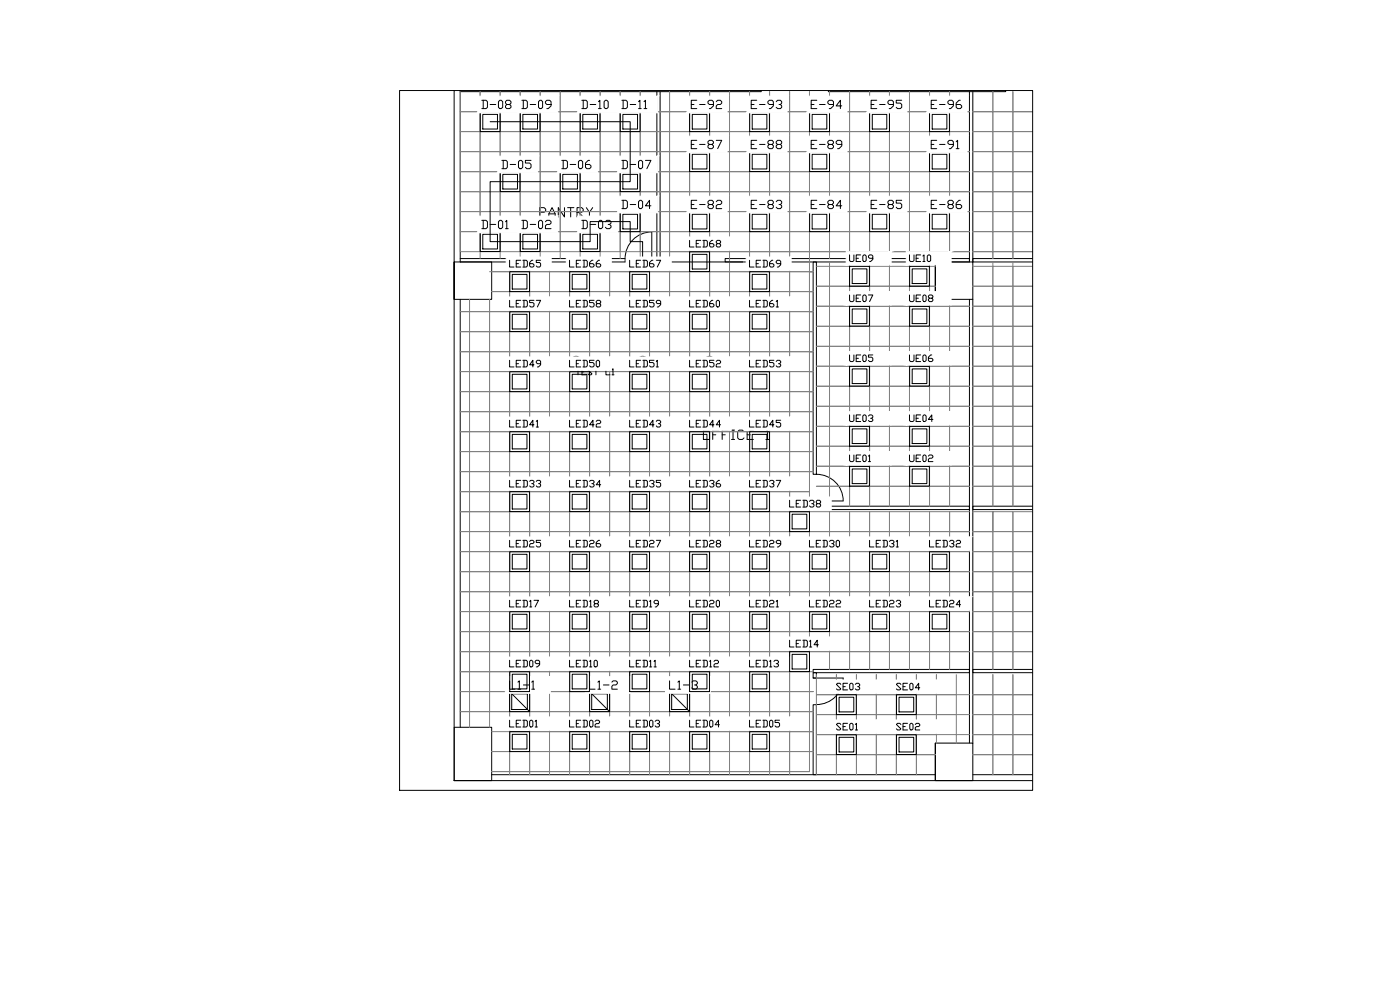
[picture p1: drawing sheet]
<svg xmlns="http://www.w3.org/2000/svg" width="420mm" height="297mm" viewBox="0 0 420 297" stroke-linecap="round" stroke-linejoin="round" font-family="sans-serif">
<!-- layer: ARCH -->
<g fill="none" stroke="#000" stroke-width=".3">
<path d="M136.3 27.2v207M138.1 27.2v51.4h49.5M138.1 27.5h90.3M197.1 27.5v50.1M198.1 27.5v51.1M290.9 27.5v51.1M292 27.5v51.1M301.8 27.2v.3h-53.2M136.3 78.6v11.2h11.3v-11.2h-11.3v11.2M138.1 77.6h49.5a8 8 0 0 1 8-8v9M217.6 77.6h73.3v1h-73.3zM244 78.6h1v63.7h-1z"/>
<path d="M280.7 78.6v11.2h11.3v-11.2h-11.3v11.2M309.9 77.6h-17.9v1h17.9M138.1 89.8v128.4M290.9 89.8v133.2M292 89.8v133.2M244 151.9h46.9v1h-46.9zM245 142.3a8 8 0 0 1 8.1 8M309.9 151.9h-17.9v1h17.9M136.3 218.2h11.3v16h-11.3zM244 211.4h1v21h-1zM244 201.8h1v1.6h-1zM244 200.9h46.9v.9h-46.9z"/>
<path d="M244 203.4h9M253.1 203.4a8 8 0 0 1-8.1 8M309.9 200.9h-17.9v.9h17.9M136.3 234.2h173.6M147.6 232.4h133.1M280.7 223v11.2h11.3v-11.2h-11.3v11.2M292 232.4h17.9"/>
</g>
<!-- layer: Ceiling Grid -->
<g fill="none" stroke="#808080" stroke-width=".3">
<path d="M138.1 27.5v6h6v-6M138.1 33.5h6v6h-6zM138.1 39.5h6v6h-6zM144.1 33.5h6v6h-6zM144.1 39.5h6v6h-6zM150.1 33.5h6v6h-6zM150.1 39.5h6v6h-6zM156.1 33.5h6v6h-6zM156.1 39.5h6v6h-6zM162.1 33.5h6v6h-6zM162.1 39.5h6v6h-6zM168.1 27.5v6h6v-6"/>
<path d="M168.1 33.5h6v6h-6zM168.1 39.5h6v6h-6zM174.1 33.5h6v6h-6zM174.1 39.5h6v6h-6zM180.1 33.5h6v6h-6zM180.1 39.5h6v6h-6zM186.1 33.5h6v6h-6zM186.1 39.5h6v6h-6zM192.1 27.5v6h6h-6v6h6h-6v6h6h-6v6h6h-6v6h6h-6v6h6h-6v6h6h-6v6h8.8v-6h-2.8h2.8v-6M200.9 27.5v6h6.1v-6M200.9 33.5h6.1v6h-6.1zM200.9 39.5h6.1v6h-6.1z"/>
<path d="M200.9 33.5v6h-2.8h2.8v6h-2.8h2.8M207 33.5h6v6h-6zM213 33.5h5.9v6h-5.9zM218.9 27.5v6h6v-6M218.9 33.5h6v6h-6zM218.9 39.5h6v6h-6zM224.9 33.5h6.1v6h-6.1zM231 33.5h6v6h-6zM237 27.5v6h5.9v-6M237 33.5h5.9v6h-5.9zM237 39.5h5.9v6h-5.9zM242.9 33.5h6v6h-6z"/>
<path d="M248.9 33.5h6.1v6h-6.1zM255 27.5v6h6v-6M255 33.5h6v6h-6zM255 39.5h6v6h-6zM261 33.5h5.9v6h-5.9zM261 39.5h5.9v6h-5.9zM266.9 33.5h6.1v6h-6.1zM266.9 39.5h6.1v6h-6.1zM273 27.5v6h6v-6M273 33.5h6v6h-6zM273 39.5h6v6h-6zM279 33.5h6v6h-6z"/>
<path d="M285 27.5v6h5.9h-5.9v6h5.9h-5.9v6h5.9h-5.9v6h5.9h-5.9v6h5.9h-5.9v6h5.9h-5.9v6h5.9h-5.9v6h5.9h-5.9v2.1M292 33.5h6v-6v6h6v-6v6h5.9h-5.9v6h5.9h-5.9v6h5.9h-5.9v6h5.9h-5.9v6h5.9h-5.9v6h5.9h-5.9v6h5.9h-5.9v6h5.9h-5.9v2.1v-2.1h-6v2.1v-2.1h-6h6v-6h-6h6v-6h-6h6v-6h-6h6v-6h-6h6v-6h-6h6v-6h-6h6v-6zM298 33.5h6v6h-6zM298 39.5h6v6h-6zM138.1 45.5h6v6h-6zM138.1 51.5h6v6h-6zM138.1 57.5h6v6h-6zM144.1 45.5h6v6h-6zM144.1 51.5h6v6h-6zM144.1 57.5h6v6h-6zM150.1 51.5h6v6h-6zM150.1 57.5h6v6h-6z"/>
<path d="M156.1 51.5h6v6h-6zM156.1 57.5h6v6h-6zM162.1 45.5h6v6h-6zM162.1 51.5h6v6h-6zM162.1 57.5h6v6h-6zM168.1 51.5h6v6h-6zM168.1 57.5h6v6h-6zM174.1 51.5h6v6h-6zM174.1 57.5h6v6h-6zM180.1 45.5h6v6h-6zM180.1 51.5h6v6h-6zM180.1 57.5h6v6h-6z"/>
<path d="M186.1 51.5h6v6h-6zM200.9 45.5h6.1v6h-6.1zM200.9 51.5h6.1v6h-6.1zM200.9 57.5h6.1v6h-6.1zM200.9 51.5v6h-2.8h2.8M207 45.5h6v6h-6zM207 51.5h6v6h-6zM213 45.5h5.9v6h-5.9zM213 51.5h5.9v6h-5.9zM218.9 45.5h6v6h-6zM218.9 51.5h6v6h-6zM218.9 57.5h6v6h-6z"/>
<path d="M224.9 45.5h6.1v6h-6.1zM224.9 51.5h6.1v6h-6.1zM231 45.5h6v6h-6zM231 51.5h6v6h-6zM237 45.5h5.9v6h-5.9zM237 51.5h5.9v6h-5.9zM237 57.5h5.9v6h-5.9zM242.9 45.5h6v6h-6zM242.9 51.5h6v6h-6zM248.9 45.5h6.1v6h-6.1zM248.9 51.5h6.1v6h-6.1zM255 45.5h6v6h-6z"/>
<path d="M255 51.5h6v6h-6zM255 57.5h6v6h-6zM261 45.5h5.9v6h-5.9zM261 51.5h5.9v6h-5.9zM266.9 45.5h6.1v6h-6.1zM266.9 51.5h6.1v6h-6.1zM273 45.5h6v6h-6zM273 51.5h6v6h-6zM273 57.5h6v6h-6zM279 45.5h6v6h-6zM279 51.5h6v6h-6zM298 45.5h6v6h-6z"/>
<path d="M298 51.5h6v6h-6zM298 57.5h6v6h-6zM138.1 63.5h6v6h-6zM138.1 69.5h6v6h-6zM144.1 69.5h6v6h-6zM144.1 75.5v2.1M150.1 69.5h6v6h-6zM152.9 78.6v2.9h-6M156.1 69.5h6v6h-6zM162.1 69.5h6v6h-6zM164.9 78.6v2.9h6v-2.9M168.1 63.5h6v6h-6z"/>
<path d="M168.1 69.5h6v6h-6zM174.1 69.5h6v6h-6zM180.1 69.5h6v6h-6zM183 78.6v2.9h6v-2.9M186.1 63.5h6v6h-6zM186.1 69.5h6v6h-6zM200.9 63.5h6.1v6h-6.1zM200.9 69.5h6.1v6h-6.1zM200.9 75.5h6.1v6h-6.1zM207 63.5h6v6h-6zM207 75.5h6v6h-6zM213 63.5h5.9v6h-5.9z"/>
<path d="M213 75.5h5.9v6h-5.9zM218.9 63.5h6v6h-6zM218.9 69.5h6v6h-6zM218.9 75.5h6v6h-6zM224.9 63.5h6.1v6h-6.1zM224.9 69.5h6.1v6h-6.1zM231 63.5h6v6h-6zM231 69.5h6v6h-6zM237 63.5h5.9v6h-5.9zM237 69.5h5.9v6h-5.9zM237 75.5h5.9v6h-5.9zM242.9 63.5h6v6h-6z"/>
<path d="M242.9 69.5h6v6h-6zM245 79.9h3.9M248.9 63.5h6.1v6h-6.1zM248.9 69.5h6.1v6h-6.1zM248.9 79.9v6h-3.9h3.9v6h-3.9h3.9v6h-3.9h3.9v6h-3.9h3.9v6h-3.9h3.9v6h-3.9h3.9v6h-3.9h3.9v6h-3.9h3.9v6h-3.9h3.9v6h-3.9h3.9v6h-3.9M248.9 79.9h6.1v6h-6.1zM248.9 78.6v1.3M255 63.5h6v6h-6zM255 69.5h6v6h-6zM255 77.6v-2.1h-6.1v2.1v-2.1h-6v6h1.1h-1.1v6h1.1h-1.1v6h1.1h-1.1v6h1.1h-1.1v6h1.1h-1.1v6h1.1h-1.1v6h1.1h-1.1v6h1.1h-1.1v6h1.1h-1.1v6h1.1h-1.1v6h1.1h-1.1v12M255 79.9h6v6h-6zM261 63.5h5.9v6h-5.9z"/>
<path d="M261 69.5h5.9v6h-5.9zM261 79.9h5.9v6h-5.9zM266.9 63.5h6.1v6h-6.1zM266.9 69.5h6.1v6h-6.1zM266.9 77.6v-2.1h6.1v2.1M266.9 79.9h6.1v6h-6.1zM273 63.5h6v6h-6zM273 69.5h6v6h-6zM273 79.9h6v6h-6zM279 63.5h6v6h-6zM279 69.5h6v6h-6zM280.7 79.9h-1.7v6h1.7"/>
<path d="M292 79.9h6v6h-6h6v6h-6h6v6h-6h6v6h-6h6v6h-6h6v6h-6h6v6h-6h6v6h-6h6v6h-6h6v6h-6h6v6h-6h6v6v-6h6v6v-6h5.9h-5.9v-6h5.9h-5.9v-6h5.9h-5.9v-6h5.9h-5.9v-6h5.9h-5.9v-6h5.9h-5.9v-6h5.9h-5.9v-6h5.9h-5.9v-6h5.9h-5.9v-6h5.9h-5.9v-6h5.9h-5.9v-6h5.9M298 63.5h6v6h-6zM298 69.5h6v6h-6zM298 78.6v1.3h6v6h-6v-6M304 78.6v1.3M140.9 93.5h6v6h-6zM140.9 99.5h6v6h-6zM146.9 93.5h6v6h-6zM146.9 99.5h6v6h-6zM147.6 81.5h5.3v6h-5.3h5.3v6h-6v-3.7v3.7h-6v-3.7v3.7h-2.8h2.8v6h-2.8h2.8v6h-2.8h2.8v6h-2.8h2.8v6h-2.8h2.8v6h-2.8h2.8v6h-2.8h2.8v6h-2.8h2.8v6h-2.8h2.8v6h-2.8h2.8v6h-2.8h2.8v6h-2.8h2.8v6h-2.8h2.8v6h-2.8h2.8v6h-2.8h2.8v6h-2.8h2.8v6h-2.8h2.8v6h-2.8h2.8v6h-2.8h2.8v6h-2.8h2.8v6h-2.8h2.8v4.7v-4.7h6v4.7M152.9 81.5h6v6h-6zM152.9 93.5h6v6h-6z"/>
<path d="M152.9 99.5h6v6h-6zM158.9 81.5h6v6h-6zM158.9 93.5h6v6h-6zM158.9 99.5h6v6h-6zM164.9 81.5h6v6h-6zM164.9 87.5h6v6h-6zM164.9 93.5h6v6h-6zM164.9 99.5h6v6h-6zM170.9 81.5h6v6h-6zM170.9 93.5h6v6h-6zM170.9 99.5h6v6h-6zM176.9 81.5h6.1v6h-6.1z"/>
<path d="M176.9 93.5h6.1v6h-6.1zM176.9 99.5h6.1v6h-6.1zM183 81.5h6v6h-6zM183 87.5h6v6h-6zM183 93.5h6v6h-6zM183 99.5h6v6h-6zM189 81.5h5.9v6h-5.9zM189 93.5h5.9v6h-5.9zM189 99.5h5.9v6h-5.9zM194.9 81.5h6v6h-6zM194.9 93.5h6v6h-6zM194.9 99.5h6v6h-6z"/>
<path d="M200.9 81.5h6.1v6h-6.1zM200.9 87.5h6.1v6h-6.1zM200.9 93.5h6.1v6h-6.1zM200.9 99.5h6.1v6h-6.1zM207 81.5h6v6h-6zM207 93.5h6v6h-6zM207 99.5h6v6h-6zM213 81.5h5.9v6h-5.9zM213 93.5h5.9v6h-5.9zM213 99.5h5.9v6h-5.9zM218.9 81.5h6v6h-6zM218.9 87.5h6v6h-6z"/>
<path d="M218.9 93.5h6v6h-6zM218.9 99.5h6v6h-6zM224.9 81.5h6.1v6h-6.1zM224.9 93.5h6.1v6h-6.1zM224.9 99.5h6.1v6h-6.1zM231 81.5h6v6h-6zM231 93.5h6v6h-6zM231 99.5h6v6h-6zM237 81.5h5.9v6h-5.9zM237 87.5h5.9v6h-5.9zM237 93.5h5.9v6h-5.9zM237 99.5h5.9v6h-5.9z"/>
<path d="M242.9 81.5h1.1h-1.1v6h1.1h-1.1v6h1.1h-1.1v6M248.9 97.9h6.1v6h-6.1zM248.9 91.9h6.1v6h-6.1zM248.9 85.9h6.1v6h-6.1zM255 97.9h6v6h-6zM255 91.9h6v6h-6zM261 97.9h5.9v6h-5.9zM261 91.9h5.9v6h-5.9zM266.9 97.9h6.1v6h-6.1zM266.9 91.9h6.1v6h-6.1zM266.9 85.9h6.1v6h-6.1zM273 97.9h6v6h-6z"/>
<path d="M273 91.9h6v6h-6zM279 97.9h6v6h-6zM279 91.9h6v6h-6zM285 89.8v2.1h5.9h-5.9v6h5.9h-5.9v6h5.9h-5.9v6h5.9h-5.9v6h5.9h-5.9v6h5.9h-5.9v6h5.9h-5.9v6h5.9h-5.9v6h5.9h-5.9v6h5.9h-5.9v6v-6h-6v6v-6h-6v6v-6h-6.1v6v-6h-5.9v6v-6h-6v6v-6h-6.1v6M298 97.9h6v6h-6zM298 91.9h6v6h-6zM298 85.9h6v6h-6zM140.9 105.5h6v6h-6zM140.9 111.5h6v6h-6zM140.9 117.5h6v6h-6zM146.9 105.5h6v6h-6zM146.9 111.5h6v6h-6z"/>
<path d="M146.9 117.5h6v6h-6zM152.9 111.5h6v6h-6zM152.9 117.5h6v6h-6zM158.9 111.5h6v6h-6zM158.9 117.5h6v6h-6zM164.9 105.5h6v6h-6zM164.9 111.5h6v6h-6zM164.9 117.5h6v6h-6zM170.9 111.5h6v6h-6zM170.9 117.5h6v6h-6zM176.9 111.5h6.1v6h-6.1zM176.9 117.5h6.1v6h-6.1z"/>
<path d="M183 105.5h6v6h-6zM183 111.5h6v6h-6zM183 117.5h6v6h-6zM189 111.5h5.9v6h-5.9zM189 117.5h5.9v6h-5.9zM194.9 111.5h6v6h-6zM194.9 117.5h6v6h-6zM200.9 105.5h6.1v6h-6.1zM200.9 111.5h6.1v6h-6.1zM200.9 117.5h6.1v6h-6.1zM207 111.5h6v6h-6zM207 117.5h6v6h-6z"/>
<path d="M213 111.5h5.9v6h-5.9zM213 117.5h5.9v6h-5.9zM218.9 105.5h6v6h-6zM218.9 111.5h6v6h-6zM218.9 117.5h6v6h-6zM224.9 111.5h6.1v6h-6.1zM224.9 117.5h6.1v6h-6.1zM231 111.5h6v6h-6zM231 117.5h6v6h-6zM237 105.5h5.9v6h-5.9zM237 111.5h5.9v6h-5.9zM237 117.5h5.9v6h-5.9z"/>
<path d="M242.9 105.5h1.1h-1.1v6h1.1h-1.1v6h1.1h-1.1v6M248.9 115.9h6.1v6h-6.1zM248.9 109.9h6.1v6h-6.1zM248.9 103.9h6.1v6h-6.1zM255 115.9h6v6h-6zM255 109.9h6v6h-6zM261 115.9h5.9v6h-5.9zM261 109.9h5.9v6h-5.9zM266.9 115.9h6.1v6h-6.1zM266.9 109.9h6.1v6h-6.1zM266.9 103.9h6.1v6h-6.1zM273 115.9h6v6h-6z"/>
<path d="M273 109.9h6v6h-6zM279 115.9h6v6h-6zM279 109.9h6v6h-6zM298 115.9h6v6h-6zM298 109.9h6v6h-6zM298 103.9h6v6h-6zM140.9 123.5h6v6h-6zM140.9 129.5h6v6h-6zM140.9 135.5h6v6h-6zM146.9 123.5h6v6h-6zM146.9 129.5h6v6h-6zM146.9 135.5h6v6h-6z"/>
<path d="M152.9 129.5h6v6h-6zM152.9 135.5h6v6h-6zM158.9 129.5h6v6h-6zM158.9 135.5h6v6h-6zM164.9 123.5h6v6h-6zM164.9 129.5h6v6h-6zM164.9 135.5h6v6h-6zM170.9 129.5h6v6h-6zM170.9 135.5h6v6h-6zM176.9 129.5h6.1v6h-6.1zM176.9 135.5h6.1v6h-6.1zM183 123.5h6v6h-6z"/>
<path d="M183 129.5h6v6h-6zM183 135.5h6v6h-6zM189 129.5h5.9v6h-5.9zM189 135.5h5.9v6h-5.9zM194.9 129.5h6v6h-6zM194.9 135.5h6v6h-6zM200.9 123.5h6.1v6h-6.1zM200.9 129.5h6.1v6h-6.1zM200.9 135.5h6.1v6h-6.1zM207 129.5h6v6h-6zM207 135.5h6v6h-6zM213 129.5h5.9v6h-5.9z"/>
<path d="M213 135.5h5.9v6h-5.9zM218.9 123.5h6v6h-6zM218.9 129.5h6v6h-6zM218.9 135.5h6v6h-6zM224.9 129.5h6.1v6h-6.1zM224.9 135.5h6.1v6h-6.1zM231 129.5h6v6h-6zM231 135.5h6v6h-6zM237 123.5h5.9v6h-5.9zM237 129.5h5.9v6h-5.9zM237 135.5h5.9v6h-5.9zM248.9 139.9h6.1v6h-6.1z"/>
<path d="M248.9 133.9h6.1v6h-6.1zM248.9 127.9h6.1v6h-6.1zM248.9 121.9h6.1v6h-6.1zM255 139.9h6v6h-6zM255 127.9h6v6h-6zM261 139.9h5.9v6h-5.9zM261 127.9h5.9v6h-5.9zM266.9 139.9h6.1v6h-6.1zM266.9 133.9h6.1v6h-6.1zM266.9 127.9h6.1v6h-6.1zM266.9 121.9h6.1v6h-6.1zM273 139.9h6v6h-6z"/>
<path d="M273 127.9h6v6h-6zM279 139.9h6v6h-6zM279 127.9h6v6h-6zM298 139.9h6v6h-6zM298 133.9h6v6h-6zM298 127.9h6v6h-6zM298 121.9h6v6h-6zM140.9 141.5h6v6h-6zM140.9 147.5h6v6h-6zM140.9 153.5h6v6h-6zM140.9 159.5h6v6h-6zM146.9 141.5h6v6h-6z"/>
<path d="M146.9 147.5h6v6h-6zM146.9 153.5h6v6h-6zM146.9 159.5h6v6h-6zM152.9 147.5h6v6h-6zM152.9 153.5h6v6h-6zM158.9 147.5h6v6h-6zM158.9 153.5h6v6h-6zM164.9 141.5h6v6h-6zM164.9 147.5h6v6h-6zM164.9 153.5h6v6h-6zM164.9 159.5h6v6h-6zM170.9 147.5h6v6h-6z"/>
<path d="M170.9 153.5h6v6h-6zM176.9 147.5h6.1v6h-6.1zM176.9 153.5h6.1v6h-6.1zM183 141.5h6v6h-6zM183 147.5h6v6h-6zM183 153.5h6v6h-6zM183 159.5h6v6h-6zM189 147.5h5.9v6h-5.9zM189 153.5h5.9v6h-5.9zM194.9 147.5h6v6h-6zM194.9 153.5h6v6h-6zM200.9 141.5h6.1v6h-6.1z"/>
<path d="M200.9 147.5h6.1v6h-6.1zM200.9 153.5h6.1v6h-6.1zM200.9 159.5h6.1v6h-6.1zM207 147.5h6v6h-6zM207 153.5h6v6h-6zM213 147.5h5.9v6h-5.9zM213 153.5h5.9v6h-5.9zM218.9 141.5h6v6h-6zM218.9 147.5h6v6h-6zM218.9 153.5h6v6h-6zM218.9 159.5h6v6h-6zM224.9 147.5h6.1v6h-6.1z"/>
<path d="M224.9 153.5h6.1v6h-6.1zM231 147.5h6v6h-6zM231 153.5h6v6h-6zM237 141.5h5.9v6h-5.9zM237 153.5h5.9v6h-5.9zM237 159.5h5.9v6h-5.9zM242.9 153.5h6v6h-6zM248.9 153.5h6.1v6h-6.1zM255 153.5h6v6h-6zM255 159.5h6v6h-6zM261 153.5h5.9v6h-5.9zM266.9 153.5h6.1v6h-6.1z"/>
<path d="M273 153.5h6v6h-6zM273 159.5h6v6h-6zM279 153.5h6v6h-6zM285 153.5v6h5.9h-5.9v6h5.9h-5.9v6h5.9h-5.9v6h5.9h-5.9v6h5.9h-5.9v6h5.9h-5.9v6h5.9h-5.9v5.4v-5.4h-6v5.4v-5.4h-6v5.4v-5.4h-6.1v5.4v-5.4h-5.9v5.4v-5.4h-6v5.4v-5.4h-6.1v5.4v-5.4h-6v6h1.1M290.9 153.5h-5.9v6h5.9M292 153.5h6M298 153.5v6h-6h6v6h-6h6v6h-6h6v6h-6h6v6h-6h6v6h-6h6v6h-6h6v5.4v-5.4h6v5.4v-5.4h5.9h-5.9v-6h5.9h-5.9v-6h5.9h-5.9v-6h5.9h-5.9v-6h5.9h-5.9v-6h5.9h-5.9v-6h5.9h-5.9v-6h5.9M298 153.5h6v6h-6zM298 159.5h6v6h-6zM298 153.5v6h-6M140.9 165.5h6v6h-6zM140.9 171.5h6v6h-6z"/>
<path d="M140.9 177.5h6v6h-6zM146.9 165.5h6v6h-6zM146.9 171.5h6v6h-6zM146.9 177.5h6v6h-6zM152.9 165.5h6v6h-6zM152.9 171.5h6v6h-6zM158.9 165.5h6v6h-6zM158.9 171.5h6v6h-6zM164.9 165.5h6v6h-6zM164.9 171.5h6v6h-6zM164.9 177.5h6v6h-6zM170.9 165.5h6v6h-6z"/>
<path d="M170.9 171.5h6v6h-6zM176.9 165.5h6.1v6h-6.1zM176.9 171.5h6.1v6h-6.1zM183 165.5h6v6h-6zM183 171.5h6v6h-6zM183 177.5h6v6h-6zM189 165.5h5.9v6h-5.9zM189 171.5h5.9v6h-5.9zM194.9 165.5h6v6h-6zM194.9 171.5h6v6h-6zM200.9 165.5h6.1v6h-6.1zM200.9 171.5h6.1v6h-6.1z"/>
<path d="M200.9 177.5h6.1v6h-6.1zM207 165.5h6v6h-6zM207 171.5h6v6h-6zM213 165.5h5.9v6h-5.9zM213 171.5h5.9v6h-5.9zM218.9 165.5h6v6h-6zM218.9 171.5h6v6h-6zM218.9 177.5h6v6h-6zM224.9 165.5h6.1v6h-6.1zM224.9 171.5h6.1v6h-6.1zM231 165.5h6v6h-6zM231 171.5h6v6h-6z"/>
<path d="M237 165.5h5.9v6h-5.9zM237 171.5h5.9v6h-5.9zM237 177.5h5.9v6h-5.9zM242.9 165.5h6v6h-6zM242.9 171.5h6v6h-6zM248.9 165.5h6.1v6h-6.1zM248.9 171.5h6.1v6h-6.1zM255 165.5h6v6h-6zM255 171.5h6v6h-6zM255 177.5h6v6h-6zM261 165.5h5.9v6h-5.9zM261 171.5h5.9v6h-5.9z"/>
<path d="M266.9 165.5h6.1v6h-6.1zM266.9 171.5h6.1v6h-6.1zM273 165.5h6v6h-6zM273 171.5h6v6h-6zM273 177.5h6v6h-6zM279 165.5h6v6h-6zM279 171.5h6v6h-6zM298 165.5h6v6h-6zM298 171.5h6v6h-6zM298 177.5h6v6h-6zM140.9 183.5h6v6h-6zM140.9 189.5h6v6h-6z"/>
<path d="M140.9 195.5h6v6h-6zM146.9 183.5h6v6h-6zM146.9 189.5h6v6h-6zM146.9 195.5h6v6h-6zM152.9 183.5h6v6h-6zM152.9 189.5h6v6h-6zM158.9 183.5h6v6h-6zM158.9 189.5h6v6h-6zM164.9 183.5h6v6h-6zM164.9 189.5h6v6h-6zM164.9 195.5h6v6h-6zM170.9 183.5h6v6h-6z"/>
<path d="M170.9 189.5h6v6h-6zM176.9 183.5h6.1v6h-6.1zM176.9 189.5h6.1v6h-6.1zM183 183.5h6v6h-6zM183 189.5h6v6h-6zM183 195.5h6v6h-6zM189 183.5h5.9v6h-5.9zM189 189.5h5.9v6h-5.9zM194.9 183.5h6v6h-6zM194.9 189.5h6v6h-6zM200.9 183.5h6.1v6h-6.1zM200.9 189.5h6.1v6h-6.1z"/>
<path d="M200.9 195.5h6.1v6h-6.1zM207 183.5h6v6h-6zM207 189.5h6v6h-6zM213 183.5h5.9v6h-5.9zM213 189.5h5.9v6h-5.9zM218.9 183.5h6v6h-6zM218.9 189.5h6v6h-6zM218.9 195.5h6v6h-6zM224.9 183.5h6.1v6h-6.1zM224.9 189.5h6.1v6h-6.1zM231 183.5h6v6h-6zM231 189.5h6v6h-6z"/>
<path d="M237 183.5h5.9v6h-5.9zM237 195.5h5.9v6h-5.9zM242.9 183.5h6v6h-6zM248.9 183.5h6.1v6h-6.1zM248.9 189.5h6.1v6h-6.1zM255 183.5h6v6h-6zM255 189.5h6v6h-6zM261 183.5h5.9v6h-5.9zM261 189.5h5.9v6h-5.9zM266.9 183.5h6.1v6h-6.1zM266.9 189.5h6.1v6h-6.1zM273 183.5h6v6h-6z"/>
<path d="M273 189.5h6v6h-6zM279 183.5h6v6h-6zM279 189.5h6v6h-6zM298 183.5h6v6h-6zM298 189.5h6v6h-6zM140.9 201.5h6v6h-6zM140.9 207.5h6v6h-6zM146.9 201.5h6v6h-6zM146.9 207.5h6v6h-6zM146.9 213.5h6v6h-5.3M152.9 207.5h6v6h-6zM152.9 219.5h6v6h-6z"/>
<path d="M158.9 207.5h6v6h-6zM158.9 219.5h6v6h-6zM164.9 201.5h6v6h-6zM164.9 207.5h6v6h-6zM164.9 213.5h6v6h-6zM164.9 219.5h6v6h-6zM170.9 201.5h6v6h-6zM170.9 207.5h6v6h-6zM170.9 219.5h6v6h-6zM176.9 207.5h6.1v6h-6.1zM176.9 219.5h6.1v6h-6.1zM183 207.5h6v6h-6z"/>
<path d="M183 213.5h6v6h-6zM183 219.5h6v6h-6zM189 201.5h5.9v6h-5.9zM189 207.5h5.9v6h-5.9zM189 219.5h5.9v6h-5.9zM194.9 201.5h6v6h-6zM194.9 207.5h6v6h-6zM194.9 219.5h6v6h-6zM200.9 207.5h6.1v6h-6.1zM200.9 213.5h6.1v6h-6.1zM200.9 219.5h6.1v6h-6.1zM207 207.5h6v6h-6z"/>
<path d="M207 219.5h6v6h-6zM213 201.5h5.9v6h-5.9zM213 207.5h5.9v6h-5.9zM213 219.5h5.9v6h-5.9zM218.9 201.5h6v6h-6zM218.9 207.5h6v6h-6zM218.9 213.5h6v6h-6zM218.9 219.5h6v6h-6zM224.9 201.5h6.1v6h-6.1zM224.9 207.5h6.1v6h-6.1zM224.9 219.5h6.1v6h-6.1zM231 201.5h6v6h-6z"/>
<path d="M231 207.5h6v6h-6zM231 219.5h6v6h-6zM237 201.5h5.9v6h-5.9zM237 207.5h5.9v6h-5.9zM237 213.5h5.9v6h-5.9zM237 219.5h5.9v6h-5.9zM242.9 201.5v6h1.1h-1.1v6h1.1h-1.1v6h1.1h-1.1v6h1.1h-1.1v6h-5.9v.9v-.9h-6v.9v-.9h-6.1v.9v-.9h-6v.9v-.9h-5.9v.9v-.9h-6v.9v-.9h-6.1v.9v-.9h-6v.9v-.9h-5.9v.9v-.9h-6v.9v-.9h-6.1v.9v-.9h-6v.9v-.9h-6v.9v-.9h-6v.9v-.9h-6v.9v-.9h-5.3h5.3v-6h-5.3h5.3v-6M245 202.4v6h6v-6M245 208.4h6v6h-6zM245 214.4h6v6h-6zM251 208.4h6v6h-6zM257 208.4h6v6h-6z"/>
<path d="M263 202.4v6h6v-6M263 208.4h6v6h-6zM263 214.4h6v6h-6zM269 208.4h6v6h-6zM275 208.4h6v6h-6zM281 202.4v6h6v-6M281 208.4h6v6h-6zM281 214.4h6v6h-6zM287 214.4h3.9M287 208.4h3.9M292 208.4h6v-6v6h6v-6v6h5.9h-5.9v6h5.9h-5.9v6h5.9h-5.9v6h5.9h-5.9v6v-6h-6v6v-6h-6h6v-6h-6h6v-6h-6h6v-6zM298 208.4h6v6h-6z"/>
<path d="M298 214.4h6v6h-6zM152.9 225.5h6v6h-6zM158.9 225.5h6v6h-6zM164.9 225.5h6v6h-6zM170.9 225.5h6v6h-6zM176.9 225.5h6.1v6h-6.1zM183 225.5h6v6h-6zM189 225.5h5.9v6h-5.9zM194.9 225.5h6v6h-6zM200.9 225.5h6.1v6h-6.1zM207 225.5h6v6h-6zM213 225.5h5.9v6h-5.9z"/>
<path d="M218.9 225.5h6v6h-6zM224.9 225.5h6.1v6h-6.1zM231 225.5h6v6h-6zM237 225.5h5.9v6h-5.9zM245 220.4h6v6h-6zM251 220.4h6v6h-6zM257 220.4h6v6h-6zM263 220.4h6v6h-6zM269 220.4h6v6h-6zM281 223v-2.6h-6v6h5.7h-5.7v6v-6h-6v6v-6h-6v6v-6h-6v6v-6h-6v6v-6h-6v6M290.9 220.4h-3.9v2.6M298 220.4h6v6h-6z"/>
</g>
<!-- layer: Lighting -->
<path d="M152.9 207.5h6v6h-6v-6l6 6M176.9 207.5h6.1v6h-6.1v-6l6.1 6M200.9 207.5h6.1v6h-6.1v-6l6.1 6" fill="none" stroke="#000" stroke-width=".3"/>
<!-- layer: E-LED-SAMPLE -->
<path d="M153.6 208.2h4.7v4.7h-4.7zM177.6 208.2h4.7v4.7h-4.7zM201.6 208.2h4.7v4.7h-4.7z" fill="none" stroke="#000" stroke-width=".3"/>
<!-- layer: E-PANTRY-TEST -->
<g fill="none" stroke="#000" stroke-width=".3">
<path d="M144.1 33.5h6v6h-6zM144.9 34.3h4.4v4.4h-4.4zM156.2 33.5h5.9v6h-5.9zM156.9 34.3h4.4v4.4h-4.4zM174.1 33.5h6v6h-6zM174.9 34.3h4.4v4.4h-4.4zM186.1 33.5h6v6h-6zM186.9 34.3h4.4v4.4h-4.4zM150.1 51.5h6v6h-6zM150.9 52.3h4.4v4.4h-4.4zM168.1 51.5h6v6h-6zM168.9 52.3h4.4v4.4h-4.4z"/>
<path d="M186.1 51.5h6v6h-6zM186.9 52.3h4.4v4.4h-4.4zM144.1 69.5h6v6h-6zM144.9 70.3h4.4v4.4h-4.4zM156.2 69.5h5.9v6h-5.9zM156.9 70.3h4.4v4.4h-4.4zM174.1 69.5h6v6h-6zM174.9 70.3h4.4v4.4h-4.4zM186.1 63.5h6v6h-6zM186.9 64.3h4.4v4.4h-4.4z"/>
</g>
<!-- layer: E-NE-TEST -->
<g fill="none" stroke="#000" stroke-width=".3">
<path d="M207 33.5h5.9v6h-5.9zM207.8 34.3h4.4v4.4h-4.4zM225 33.5h5.9v6h-5.9zM225.7 34.3h4.5v4.4h-4.5zM243 33.5h5.9v6h-5.9zM243.7 34.3h4.4v4.4h-4.4zM261 33.5h5.9v6h-5.9zM261.8 34.3h4.3v4.4h-4.3zM279 33.5h5.9v6h-5.9zM279.8 34.3h4.4v4.4h-4.4zM207 45.5h5.9v6h-5.9zM207.8 46.3h4.4v4.4h-4.4z"/>
<path d="M225 45.5h5.9v6h-5.9zM225.7 46.3h4.5v4.4h-4.5zM243 45.5h5.9v6h-5.9zM243.7 46.3h4.4v4.4h-4.4zM279 45.5h5.9v6h-5.9zM279.8 46.3h4.4v4.4h-4.4zM207 63.5h5.9v6h-5.9zM207.8 64.3h4.4v4.4h-4.4zM225 63.5h5.9v6h-5.9zM225.7 64.3h4.5v4.4h-4.5zM243 63.5h5.9v6h-5.9zM243.7 64.3h4.4v4.4h-4.4z"/>
<path d="M261 63.5h5.9v6h-5.9zM261.8 64.3h4.3v4.4h-4.3zM279 63.5h5.9v6h-5.9zM279.8 64.3h4.4v4.4h-4.4z"/>
</g>
<!-- layer: E-LCD-ROUTE-DRAFT -->
<path d="M147.1 36.5h42v18h-42v18h30v-6h12v6h3.8v6.1h30" fill="none" stroke="#000" stroke-width=".3"/>
<!-- layer: E-OFFICE-WORK -->
<g fill="none" stroke="#000" stroke-width=".3">
<path d="M207 75.6h5.9v5.9h-5.9zM207.8 76.3h4.4v4.4h-4.4zM255 79.9h5.9v6h-5.9zM273 79.9h5.9v6h-5.9zM153 93.5h5.9v6h-5.9zM153 81.5h5.9v6h-5.9zM153.7 94.3h4.4v4.4h-4.4zM153.7 82.3h4.4v4.4h-4.4zM171 93.5h5.9v6h-5.9zM171 81.5h5.9v6h-5.9zM171.7 94.3h4.4v4.4h-4.4zM171.7 82.3h4.4v4.4h-4.4z"/>
<path d="M189 93.5h5.9v6h-5.9zM189 81.5h5.9v6h-5.9zM189.7 94.3h4.4v4.4h-4.4zM189.7 82.3h4.4v4.4h-4.4zM207 93.5h5.9v6h-5.9zM207.8 94.3h4.4v4.4h-4.4zM225 93.5h5.9v6h-5.9zM225 81.5h5.9v6h-5.9zM225.7 94.3h4.5v4.4h-4.5zM225.7 82.3h4.5v4.4h-4.5zM255 91.9h5.9v6h-5.9zM255.8 92.7h4.4v4.4h-4.4z"/>
<path d="M255.8 80.7h4.4v4.4h-4.4zM273 91.9h5.9v6h-5.9zM273.8 92.7h4.4v4.4h-4.4zM273.8 80.7h4.4v4.4h-4.4zM153 111.5h5.9v6h-5.9zM153.7 112.3h4.4v4.4h-4.4zM171 111.5h5.9v6h-5.9zM171.7 112.3h4.4v4.4h-4.4zM189 111.5h5.9v6h-5.9zM189.7 112.3h4.4v4.4h-4.4zM207 111.5h5.9v6h-5.9zM207.8 112.3h4.4v4.4h-4.4z"/>
<path d="M225 111.5h5.9v6h-5.9zM225.7 112.3h4.5v4.4h-4.5zM255 109.9h5.9v6h-5.9zM255.8 110.7h4.4v4.4h-4.4zM273 109.9h5.9v6h-5.9zM273.8 110.7h4.4v4.4h-4.4zM153 129.5h5.9v6h-5.9zM153.7 130.3h4.4v4.4h-4.4zM171 129.5h5.9v6h-5.9zM171.7 130.3h4.4v4.4h-4.4zM189 129.5h5.9v6h-5.9zM189.7 130.3h4.4v4.4h-4.4z"/>
<path d="M207 129.5h5.9v6h-5.9zM207.8 130.3h4.4v4.4h-4.4zM225 129.5h5.9v6h-5.9zM225.7 130.3h4.5v4.4h-4.5zM255 139.9h5.9v6h-5.9zM255 127.9h5.9v6h-5.9zM255.8 128.7h4.4v4.4h-4.4zM273 139.9h5.9v6h-5.9zM273 127.9h5.9v6h-5.9zM273.8 128.7h4.4v4.4h-4.4zM153 147.5h5.9v6h-5.9zM153.7 148.3h4.4v4.4h-4.4z"/>
<path d="M171 147.5h5.9v6h-5.9zM171.7 148.3h4.4v4.4h-4.4zM189 147.5h5.9v6h-5.9zM189.7 148.3h4.4v4.4h-4.4zM207 147.5h5.9v6h-5.9zM207.8 148.3h4.4v4.4h-4.4zM225 147.5h5.9v6h-5.9zM225.7 148.3h4.5v4.4h-4.5zM237 153.5h5.9v6h-5.9zM237.7 154.3h4.4v4.4h-4.4zM255.8 140.7h4.4v4.4h-4.4zM273.8 140.7h4.4v4.4h-4.4z"/>
<path d="M153 165.6h5.9v5.9h-5.9zM153.7 166.3h4.4v4.4h-4.4zM171 165.6h5.9v5.9h-5.9zM171.7 166.3h4.4v4.4h-4.4zM189 165.6h5.9v5.9h-5.9zM189.7 166.3h4.4v4.4h-4.4zM207 165.6h5.9v5.9h-5.9zM207.8 166.3h4.4v4.4h-4.4zM225 165.6h5.9v5.9h-5.9zM225.7 166.3h4.5v4.4h-4.5zM243 165.6h5.9v5.9h-5.9zM243.7 166.3h4.4v4.4h-4.4z"/>
<path d="M261 165.6h5.9v5.9h-5.9zM261.8 166.3h4.3v4.4h-4.3zM279 165.6h5.9v5.9h-5.9zM279.8 166.3h4.4v4.4h-4.4zM153 183.5h5.9v6h-5.9zM153.7 184.3h4.4v4.4h-4.4zM171 183.5h5.9v6h-5.9zM171.7 184.3h4.4v4.4h-4.4zM189 183.5h5.9v6h-5.9zM189.7 184.3h4.4v4.4h-4.4zM207 183.5h5.9v6h-5.9zM207.8 184.3h4.4v4.4h-4.4z"/>
<path d="M225 183.5h5.9v6h-5.9zM225.7 184.3h4.5v4.4h-4.5zM237 195.5h5.9v6h-5.9zM237.7 196.3h4.4v4.4h-4.4zM243 183.5h5.9v6h-5.9zM243.7 184.3h4.4v4.4h-4.4zM261 183.5h5.9v6h-5.9zM261.8 184.3h4.3v4.4h-4.3zM279 183.5h5.9v6h-5.9zM279.8 184.3h4.4v4.4h-4.4zM153 219.5h5.9v6h-5.9zM171 219.5h5.9v6h-5.9z"/>
<path d="M171 201.5h5.9v6h-5.9zM189 219.5h5.9v6h-5.9zM189 201.5h5.9v6h-5.9zM189.7 202.3h4.4v4.4h-4.4zM207 219.5h5.9v6h-5.9zM225 219.5h5.9v6h-5.9zM225 201.5h5.9v6h-5.9zM225.7 202.3h4.5v4.4h-4.5zM251 208.4h6v6h-6zM251.8 209.2h4.4v4.4h-4.4zM269.1 208.4h5.9v6h-5.9zM269.8 209.2h4.4v4.4h-4.4z"/>
<path d="M153.7 220.3h4.4v4.4h-4.4zM171.7 220.3h4.4v4.4h-4.4zM189.7 220.3h4.4v4.4h-4.4zM207.8 220.3h4.4v4.4h-4.4zM225.7 220.3h4.5v4.4h-4.5zM251 220.5h6v5.9h-6zM251.8 221.2h4.4v4.4h-4.4zM269.1 220.5h5.9v5.9h-5.9zM269.8 221.2h4.4v4.4h-4.4z"/>
</g>
<g fill="#fff" stroke="#fff" stroke-width=".3">
<path d="M151.9 215.1v4l13.5-4zM151.9 219.1l13.5-4v4z"/>
<path d="M170 215.1v4l13.5-4zM170 219.1l13.5-4v4z"/>
<path d="M187.9 215.1v4l13.6-4zM187.9 219.1l13.6-4v4z"/>
<path d="M205.9 215.1v4l13.5-4zM205.9 219.1l13.5-4v4z"/>
<path d="M223.9 215.1v4l13.5-4zM223.9 219.1l13.5-4v4z"/>
<path d="M151.9 197.1v4l13.5-4zM151.9 201.1l13.5-4v4z"/>
<path d="M170 197.1v4l13.5-4zM170 201.1l13.5-4v4z"/>
<path d="M187.9 197.1v4l13.6-4zM187.9 201.1l13.6-4v4z"/>
<path d="M205.9 197.1v4l13.5-4zM205.9 201.1l13.5-4v4z"/>
<path d="M223.9 197.1v4l13.5-4zM223.9 201.1l13.5-4v4z"/>
<path d="M236 191.1v4l13.5-4zM236 195.1l13.5-4v4z"/>
<path d="M151.9 179.1v4l13.5-4zM151.9 183.1l13.5-4v4z"/>
<path d="M170 179.1v4l13.5-4zM170 183.1l13.5-4v4z"/>
<path d="M187.9 179.1v4l13.6-4zM187.9 183.1l13.6-4v4z"/>
<path d="M205.9 179.1v4l13.5-4zM205.9 183.1l13.5-4v4z"/>
<path d="M223.9 179.1v4l13.5-4zM223.9 183.1l13.5-4v4z"/>
<path d="M242 179.1v4l13.5-4zM242 183.1l13.5-4v4z"/>
<path d="M260 179.1v4l13.5-4zM260 183.1l13.5-4v4z"/>
<path d="M277.9 179.1v4l13.6-4zM277.9 183.1l13.6-4v4z"/>
<path d="M151.9 161.1v4l13.5-4zM151.9 165.1l13.5-4v4z"/>
<path d="M170 161.1v4l13.5-4zM170 165.1l13.5-4v4z"/>
<path d="M187.9 161.1v4l13.6-4zM187.9 165.1l13.6-4v4z"/>
<path d="M205.9 161.1v4l13.5-4zM205.9 165.1l13.5-4v4z"/>
<path d="M223.9 161.1v4l13.5-4zM223.9 165.1l13.5-4v4z"/>
<path d="M242 161.1v4l13.5-4zM242 165.1l13.5-4v4z"/>
<path d="M260 161.1v4l13.5-4zM260 165.1l13.5-4v4z"/>
<path d="M277.9 161.1v4l13.6-4zM277.9 165.1l13.6-4v4z"/>
<path d="M151.9 143.1v4l13.5-4zM151.9 147.1l13.5-4v4z"/>
<path d="M170 143.1v4l13.5-4zM170 147.1l13.5-4v4z"/>
<path d="M187.9 143.1v4l13.6-4zM187.9 147.1l13.6-4v4z"/>
<path d="M205.9 143.1v4l13.5-4zM205.9 147.1l13.5-4v4z"/>
<path d="M223.9 143.1v4l13.5-4zM223.9 147.1l13.5-4v4z"/>
<path d="M236 149.1v4l13.5-4zM236 153.1l13.5-4v4z"/>
<path d="M151.9 125.1v4l13.5-4zM151.9 129.1l13.5-4v4z"/>
<path d="M170 125.1v4l13.5-4zM170 129.1l13.5-4v4z"/>
<path d="M187.9 125.1v4l13.6-4zM187.9 129.1l13.6-4v4z"/>
<path d="M205.9 125.1v4l13.5-4zM205.9 129.1l13.5-4v4z"/>
<path d="M223.9 125.1v4l13.5-4zM223.9 129.1l13.5-4v4z"/>
<path d="M151.9 107.1v4l13.5-4zM151.9 111.1l13.5-4v4z"/>
<path d="M170 107.1v4l13.5-4zM170 111.1l13.5-4v4z"/>
<path d="M187.9 107.1v4l13.6-4zM187.9 111.1l13.6-4v4z"/>
<path d="M205.9 107.1v4l13.5-4zM205.9 111.1l13.5-4v4z"/>
<path d="M223.9 107.1v4l13.5-4zM223.9 111.1l13.5-4v4z"/>
<path d="M151.9 89.1v4l13.5-4zM151.9 93.1l13.5-4v4z"/>
<path d="M170 89.1v4l13.5-4zM170 93.1l13.5-4v4z"/>
<path d="M187.9 89.1v4l13.6-4zM187.9 93.1l13.6-4v4z"/>
<path d="M205.9 89.1v4l13.5-4zM205.9 93.1l13.5-4v4z"/>
<path d="M223.9 89.1v4l13.5-4zM223.9 93.1l13.5-4v4z"/>
<path d="M151.9 77.1v4l13.5-4zM151.9 81.1l13.5-4v4z"/>
<path d="M170 77.1v4l13.5-4zM170 81.1l13.5-4v4z"/>
<path d="M187.9 77.1v4l13.6-4zM187.9 81.1l13.6-4v4z"/>
<path d="M205.9 71.1v4l13.5-4zM205.9 75.1l13.5-4v4z"/>
<path d="M223.9 77.1v4l13.5-4zM223.9 81.1l13.5-4v4z"/>
<path d="M253.9 135.5v4l13.5-4zM253.9 139.5l13.5-4v4z"/>
<path d="M272 135.5v4l13.4-4zM272 139.5l13.4-4v4z"/>
<path d="M253.9 123.5v4l13.5-4zM253.9 127.5l13.5-4v4z"/>
<path d="M272 123.5v4l13.4-4zM272 127.5l13.4-4v4z"/>
<path d="M253.9 105.5v4l13.5-4zM253.9 109.5l13.5-4v4z"/>
<path d="M272 105.5v4l13.4-4zM272 109.5l13.4-4v4z"/>
<path d="M253.9 87.5v4l13.5-4zM253.9 91.5l13.5-4v4z"/>
<path d="M272 87.5v4l13.4-4zM272 91.5l13.4-4v4z"/>
<path d="M253.9 75.5v4l13.5-4zM253.9 79.5l13.5-4v4z"/>
<path d="M272 75.5v4l13.4-4zM272 79.5l13.4-4v4z"/>
<path d="M250 216v4l13.5-4zM250 220l13.5-4v4z"/>
<path d="M268 216v4l13.5-4zM268 220l13.5-4v4z"/>
<path d="M250 204v4l13.5-4zM250 208l13.5-4v4z"/>
<path d="M268 204v4l13.5-4zM268 208l13.5-4v4z"/>
</g>
<!-- layer: Power -->
<path d="M119.9 27.2h190v209.9h-190z" fill="none" stroke="#000" stroke-width=".3"/>
<g font-size="9.3">
<text x="184.1" y="65.3">D-04</text>
<text x="205" y="65.3">E-82</text>
<text x="223" y="65.3">E-83</text>
<text x="240.9" y="65.3">E-84</text>
<text x="258.9" y="65.3">E-85</text>
<text x="276.9" y="65.3">E-86</text>
</g>
<g font-size="8.8">
<text x="142.2" y="34.9">D-08</text>
<text x="154.2" y="34.9">D-09</text>
<text x="172.2" y="34.9">D-10</text>
<text x="184.1" y="34.9">D-11</text>
<text x="205" y="34.9">E-92</text>
<text x="223" y="34.9">E-93</text>
<text x="240.9" y="34.9">E-94</text>
<text x="258.9" y="34.9">E-95</text>
<text x="276.9" y="34.9">E-96</text>
<text x="205" y="46.9">E-87</text>
<text x="223" y="46.9">E-88</text>
<text x="240.9" y="46.9">E-89</text>
<text x="276.9" y="46.9">E-91</text>
<text x="148.2" y="52.9">D-05</text>
<text x="166.2" y="52.9">D-06</text>
<text x="184.1" y="52.9">D-07</text>
<text x="142.2" y="70.9">D-01</text>
<text x="154.2" y="70.9">D-02</text>
<text x="172.2" y="70.9">D-03</text>
<text x="150.3" y="209.2">L1-1</text>
<text x="174.3" y="209.2">L1-2</text>
<text x="198.6" y="209.2">L1-3</text>
</g>
<g font-size="7.9">
<text x="252.6" y="92.8">UE07</text>
<text x="270.6" y="92.8">UE08</text>
<text x="252.6" y="110.8">UE05</text>
<text x="270.6" y="110.8">UE06</text>
<text x="150.6" y="166.5">LED25</text>
<text x="168.6" y="166.5">LED26</text>
<text x="186.6" y="166.5">LED27</text>
<text x="204.6" y="166.5">LED28</text>
<text x="222.6" y="166.5">LED29</text>
<text x="240.6" y="166.5">LED30</text>
<text x="258.6" y="166.5">LED31</text>
<text x="276.6" y="166.5">LED32</text>
<text x="150.6" y="184.5">LED17</text>
<text x="168.6" y="184.5">LED18</text>
<text x="186.6" y="184.5">LED19</text>
<text x="204.6" y="184.5">LED20</text>
<text x="222.6" y="184.5">LED21</text>
<text x="240.6" y="184.5">LED22</text>
<text x="258.6" y="184.5">LED23</text>
<text x="276.6" y="184.5">LED24</text>
<text x="234.6" y="196.5">LED14</text>
<text x="150.6" y="202.5">LED09</text>
<text x="168.6" y="202.5">LED10</text>
<text x="186.6" y="202.5">LED11</text>
<text x="204.6" y="202.5">LED12</text>
<text x="222.6" y="202.5">LED13</text>
<text x="150.6" y="220.5">LED01</text>
<text x="168.6" y="220.5">LED02</text>
<text x="186.6" y="220.5">LED03</text>
<text x="204.6" y="220.5">LED04</text>
<text x="222.6" y="220.5">LED05</text>
</g>
<g font-size="7.5">
<text x="204.6" y="76.2">LED68</text>
<text x="150.6" y="82.2">LED65</text>
<text x="168.6" y="82.2">LED66</text>
<text x="186.6" y="82.2">LED67</text>
<text x="222.6" y="82.2">LED69</text>
<text x="252.6" y="80.8">UE09</text>
<text x="270.6" y="80.8">UE10</text>
<text x="150.6" y="94.2">LED57</text>
<text x="168.6" y="94.2">LED58</text>
<text x="186.6" y="94.2">LED59</text>
<text x="204.6" y="94.2">LED60</text>
<text x="222.6" y="94.2">LED61</text>
<text x="150.6" y="112.2">LED49</text>
<text x="168.6" y="112.2">LED50</text>
<text x="186.6" y="112.2">LED51</text>
<text x="204.6" y="112.2">LED52</text>
<text x="222.6" y="112.2">LED53</text>
<text x="150.6" y="130.2">LED41</text>
<text x="168.6" y="130.2">LED42</text>
<text x="186.6" y="130.2">LED43</text>
<text x="204.6" y="130.2">LED44</text>
<text x="222.6" y="130.2">LED45</text>
<text x="252.6" y="128.8">UE03</text>
<text x="270.6" y="128.8">UE04</text>
<text x="252.6" y="140.8">UE01</text>
<text x="270.6" y="140.8">UE02</text>
<text x="150.6" y="148.2">LED33</text>
<text x="168.6" y="148.2">LED34</text>
<text x="186.6" y="148.2">LED35</text>
<text x="204.6" y="148.2">LED36</text>
<text x="222.6" y="148.2">LED37</text>
<text x="234.6" y="154.2">LED38</text>
<text x="248.7" y="209.2">SE03</text>
<text x="266.7" y="209.2">SE04</text>
<text x="248.7" y="221.2">SE01</text>
<text x="266.7" y="221.2">SE02</text>
</g>
<text font-size="6.2" x="160.5" y="66.3">PANTRY</text>
<text font-size="4.9" x="171.8" y="113.6">TEST L1</text>
</svg>
